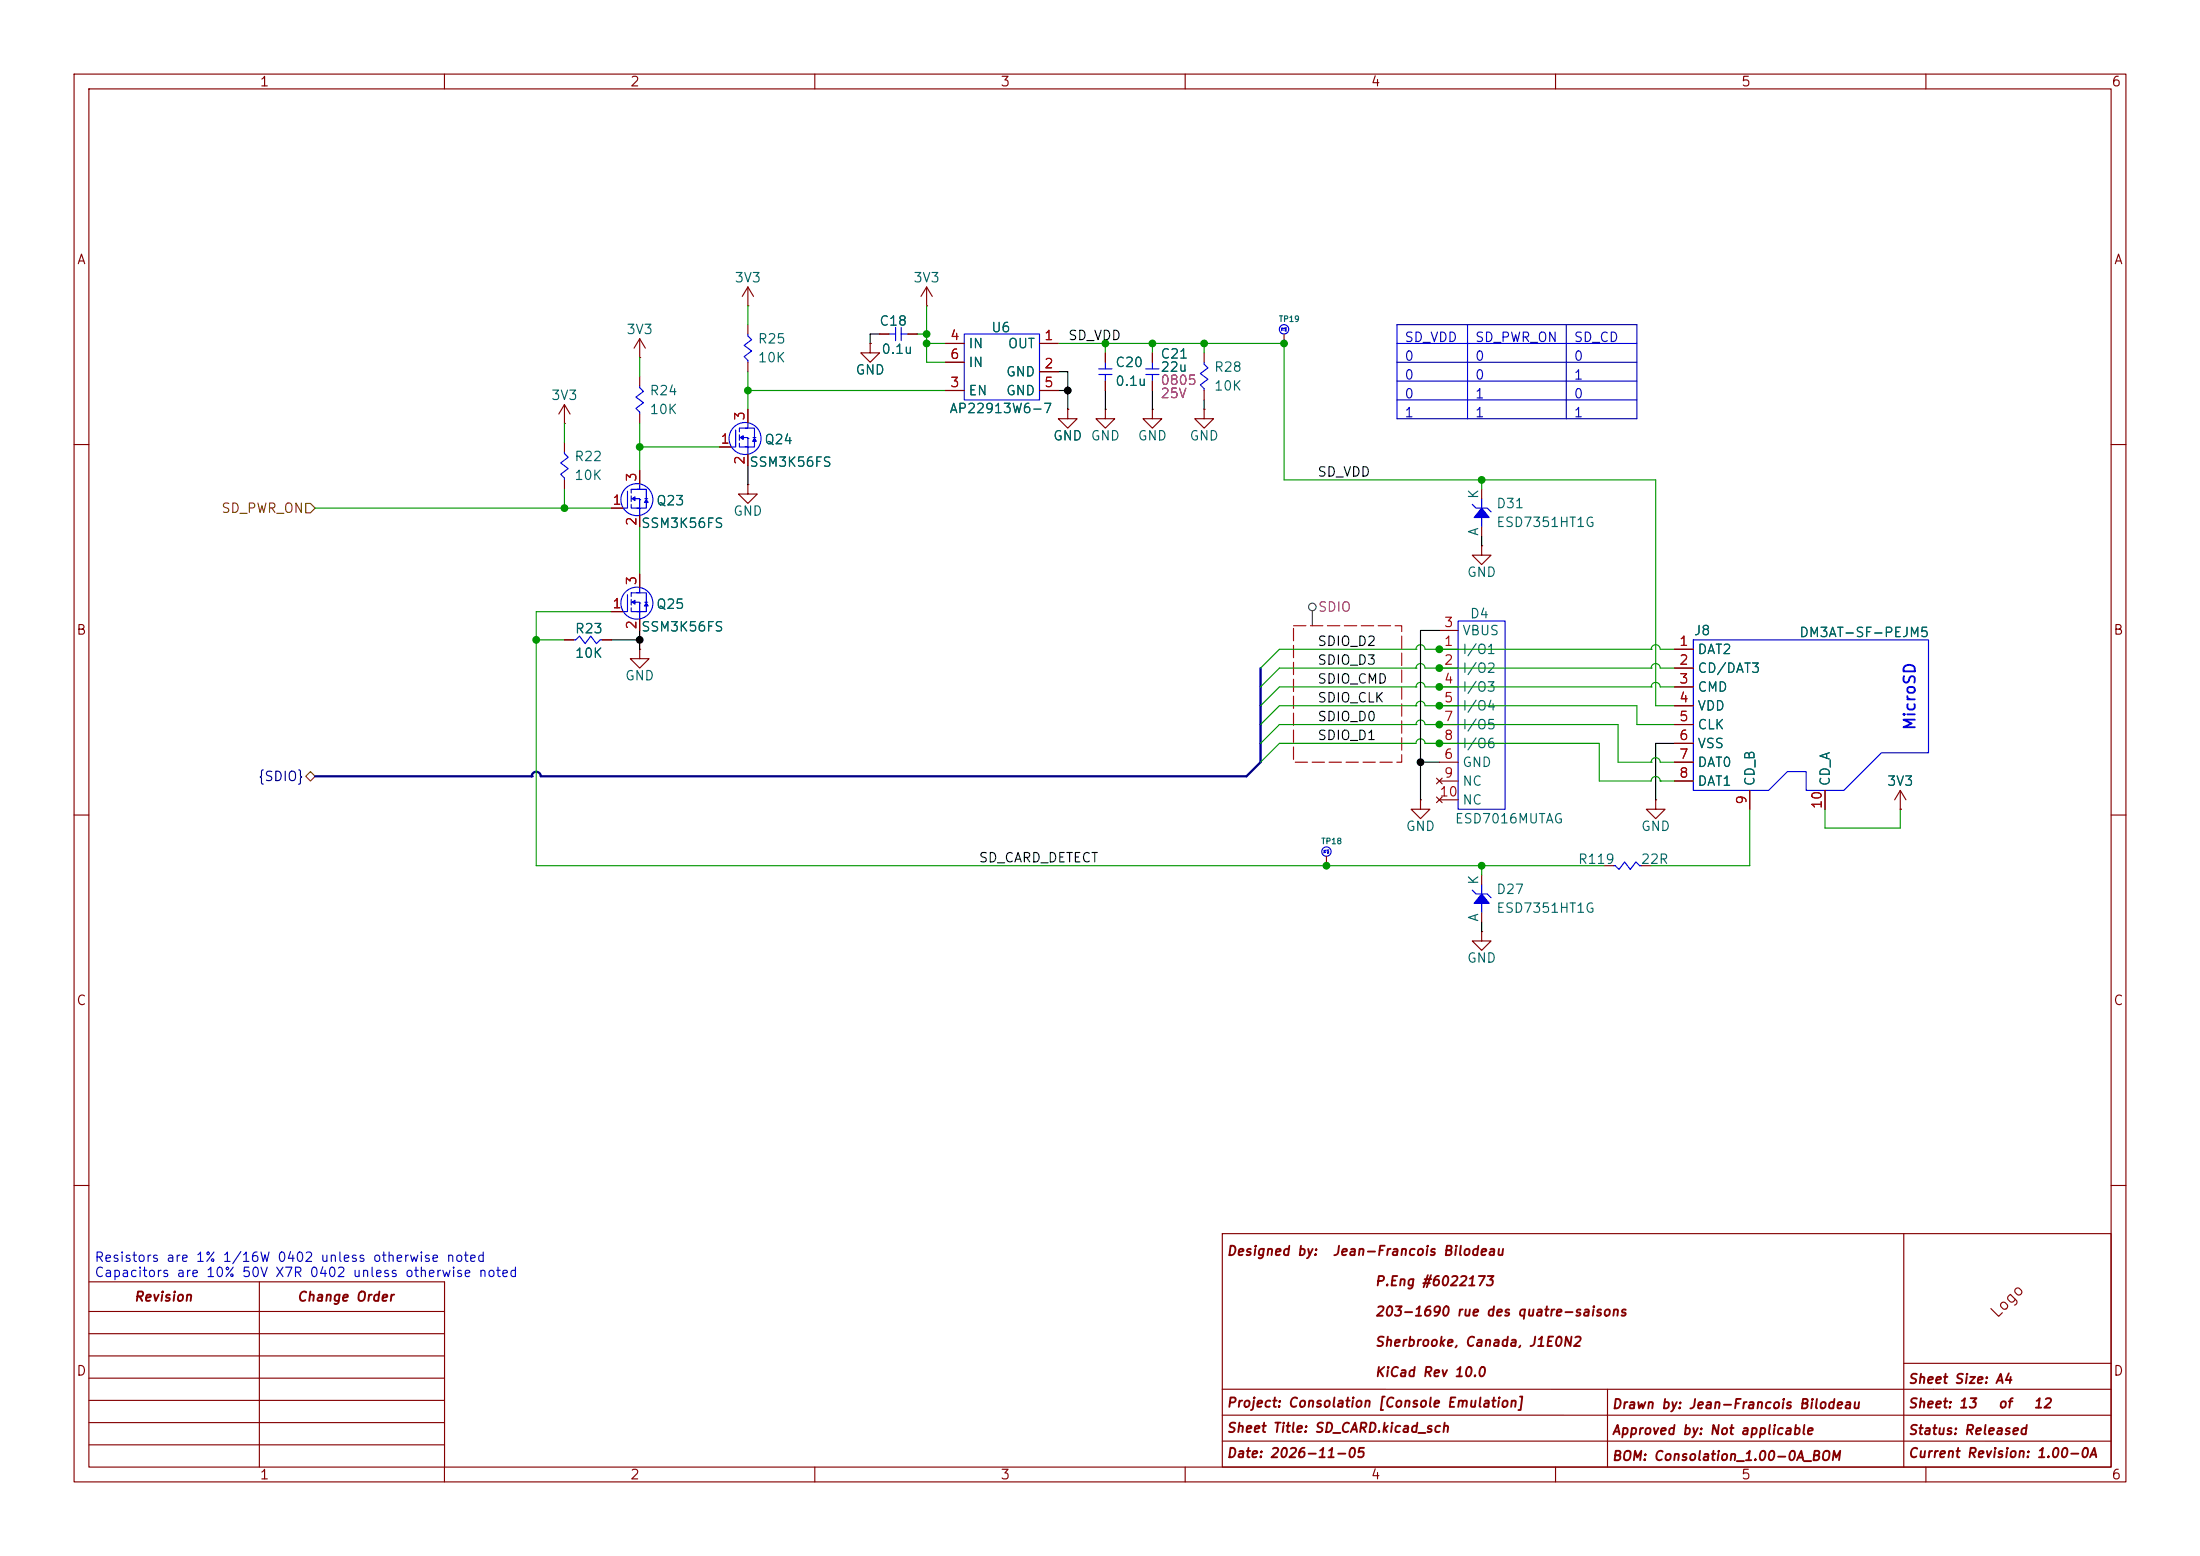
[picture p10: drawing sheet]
<svg xmlns="http://www.w3.org/2000/svg" width="297mm" height="210mm" viewBox="0 0 297 210" stroke-linecap="round" stroke-linejoin="round" font-family="sans-serif">
<g fill="none" stroke="#840000" stroke-width=".15">
<path d="M10 10h277v190h-277zM12 12h273v186h-273zM60 10v2M110 10v2M160 10v2M210 10v2M260 10v2M125.1 38.7l-.8 1.3M125.1 38.7l.8 1.3M125.1 38.7v2.6M76.2 59.7v1.3M125.1 41.3h.1"/>
<path d="M155.6 55.2v1.3h1.2l-1.2 1.3-1.3-1.3h1.3M155.6 55.2h.1M155.6 47.6v1.3M155.6 51.4v1.3M162.6 47.6v1.3M162.6 52.7v1.3M173.3 45.1v1.3M10 60h2M76.2 64.8v1.2M101 65.4v1.3h1.2l-1.2 1.2-1.3-1.2h1.3M101 65.4h.1M200 73.7v1.2h1.3l-1.3 1.3-1.2-1.3h1.2"/>
<path d="M200 73.7h.1M285 60h2M10 110h2M285 110h2M10 160h2M12 173h48v27M12 177h48M35 173v25M165 166.5h120v31.5h-120zM257 166.5v31.5M285 160h2M12 180h48"/>
<path d="M12 183h48M12 186h48M12 189h48M12 192h48M12 195h48M110 198v2M160 198v2M165 194.5h120M165 191h120M165 187.5h120M210 198v2M217 187.5v10.5"/>
<path d="M257 184h28M260 198v2"/>
</g>
<g fill="none" stroke="#00f" stroke-width=".15">
<path d="M154.7 50.5h1.8M154.7 49.8h1.8M155.6 48.9v.9M155.6 50.5v.9M162.6 48.9v.2l.5 .6-1 .7 1 .8-1 .7 .5 .6v.2M76.2 61v.2l.5 .5-1 .8 1 .7-1 .8 .5 .5v.3"/>
<circle cx="173.3" cy="44.4" r=".63"/>
</g>
<g fill="#00f">
<path d="M85.3 67.3l.4-.2v.5z"/>
<path d="M87.2 67.4l.3 .4h-.5z"/>
</g>
<g fill="none" stroke="#00f" stroke-width=".15">
<path d="M84.7 66.3v2.3h-.5M85.2 66.9v.8M85.2 68.1v.5M85.3 68.6h1.1v.9M85.3 67.3l.4-.2v.5zM85.6 67.3h.8v1.4M86 66h1.2v1.3M86.4 65.4v.6h-1.2v.5M86.4 67.4h.1M87.1 67.3h.3M87.2 67.7v.9h-1.2M87.2 67.4l.3 .4h-.5z"/>
<path d="M77.5 86.4h.2l.5-.5 .8 1 .8-1 .7 1 .5-.5h.3"/>
<circle cx="86" cy="67.4" r="2.16"/>
</g>
<path d="M82.5 68.6h1.6M86.4 63.5v1.8M86.4 69.6v1.5M76.2 86.4h1.3M81.3 86.4h1.2M86.4 87.6v1.3h1.2l-1.2 1.3-1.3-1.3h1.3M86.4 87.6h.1" fill="none" stroke="#840000" stroke-width=".15"/>
<g fill="#00f">
<path d="M85.3 81.3l.4-.3v.5z"/>
<path d="M87.2 81.4l.3 .4h-.5z"/>
</g>
<g fill="none" stroke="#00f" stroke-width=".15">
<path d="M86.4 52.1v.2l.5 .5-1 .8 1 .8-1 .7 .5 .5v.3M101 45.1v.2l.5 .5-1 .8 1 .8-1 .7 .5 .5v.3M120 45.1h.9M120.9 44.2v1.8M121.7 45.1h.9M121.7 44.2v1.8M130.2 45.1h10.1v8.9h-10.1zM148.3 50.5h1.8M148.3 49.8h1.8M149.2 48.9v.9M149.2 50.5v.9M86.4 79.4v.6h-1.2v.5"/>
<path d="M198.8 68.1l.5 .5h.7M200 68.6h.8l.5 .5M200 67.3v1.3M200 69.9v1.2M84.7 80.3v2.3h-.5M85.2 80.9v.8M85.2 82v.6M85.3 82.6h1.1v.8M85.3 81.3l.4-.3v.5zM85.6 81.3h.8v1.4M86 80h1.2v1.3M86.4 81.4h.1"/>
<path d="M87.1 81.3h.3M87.2 81.7v.9h-1.2M87.2 81.4l.3 .4h-.5zM196.8 83.8h6.4v25.4h-6.4zM228.6 86.4h31.7v15.2h-6.3l-5.1 5.1h-5.1v-2.6h-2.5l-2.5 2.6h-10.2zM200 119.4v1.3M217.8 116.8h.3l.5 .5 .7-1 .8 1 .8-1 .5 .5h.2M198.8 120.1l.5 .6h.7M200 120.7h.8l.5 .5M200 121.9v1.3"/>
<circle cx="86" cy="81.4" r="2.16"/>
<circle cx="179.1" cy="114.9" r=".63"/>
</g>
<g fill="none" stroke="#840000" stroke-width=".15">
<path d="M101 38.7v2.6M101 38.7l-.8 1.3M101 38.7l.7 1.3M76.2 57.2h.1M76.2 54.6l-.8 1.3M76.2 54.6l.8 1.3M76.2 54.6v2.6M86.4 48.3h.1M86.4 45.7v2.6M86.4 50.8v1.3M86.4 55.9v1.3M86.4 45.7l-.8 1.3"/>
<path d="M86.4 45.7l.7 1.3M101 41.3h.1M101 43.8v1.3M101 48.9v1.3M117.5 46.4v1.2h1.2l-1.2 1.3-1.3-1.3h1.3M117.5 46.4h.1M118.7 45.1h1.3M122.6 45.1h1.2M127.6 46.4h2.6M127.6 52.7h2.6M127.6 48.9h2.6M140.3 46.4h2.6"/>
<path d="M140.3 50.2h2.6M140.3 52.7h2.6M144.1 55.2v1.3h1.3l-1.3 1.3-1.2-1.3h1.2M144.1 55.2h.1M149.2 55.2v1.3h1.3l-1.3 1.3-1.2-1.3h1.2M149.2 55.2h.1M149.2 47.6v1.3M149.2 51.4v1.3M162.6 55.2v1.3h1.2l-1.2 1.3-1.3-1.3h1.3M162.6 55.2h.1M86.4 77.5v1.7M200 66v1.3"/>
<path d="M200 71.1v1.3M82.5 82.6h1.6M86.4 83.6v1.5M194.3 87.6h2.5M194.3 90.2h2.5M194.3 85.1h2.5M194.3 92.7h2.5M194.3 95.3h2.5M194.3 97.8h2.5M226.1 87.6h2.5M226.1 90.2h2.5M226.1 92.7h2.5"/>
<path d="M226.1 95.3h2.5M226.1 97.8h2.5M179.1 115.6v1.2M191.8 108v1.2h1.2l-1.2 1.3-1.3-1.3h1.3M191.8 108h.1M193.9 105l.8 .8M193.9 107.6l.8 .7M194.3 102.9h2.5M194.3 100.3h2.5M194.3 105.4h2.5M194.3 108h2.5M194.7 105l-.8 .8"/>
<path d="M194.7 107.6l-.8 .7M200 118.1v1.3M216.5 116.8h1.3M221.6 116.8h1.3M223.5 108v1.2h1.3l-1.3 1.3-1.3-1.3h1.3M223.5 108h.1M226.1 102.9h2.5M226.1 100.3h2.5M226.1 105.4h2.5M236.2 106.7v2.5M246.4 106.7v2.5M256.5 109.2h.1"/>
<path d="M256.5 106.7l-.7 1.3M256.5 106.7l.8 1.3M256.5 106.7v2.5M200 125.7v1.3h1.3l-1.3 1.3-1.2-1.3h1.2M200 125.7h.1M200 123.2v1.3"/>
</g>
<g fill="#00f" stroke="#00f" stroke-width=".15">
<path d="M200 68.6l1 1.3h-2z"/>
<path d="M200 120.7l1 1.2h-2z"/>
</g>
<g fill="#00f">
<path d="M99.9 59.1l.4-.3v.5z"/>
<path d="M101.9 59.2l.2 .4h-.5z"/>
</g>
<g fill="none" stroke="#00f" stroke-width=".15">
<path d="M99.3 58v2.3h-.5M99.8 58.7v.7M99.8 59.8v.5M99.9 59.1l.4-.3v.5zM100.2 59.1h.8v1.4M100.6 57.8h1.3v1.3M101 57.2v.6h-1.2v.5M101 59.2h.1M101.7 59.1h.3M101.9 59.4v.9h-1.3M101.9 59.2l.2 .4h-.5zM99.9 60.3h1.1v.9"/>
<circle cx="100.6" cy="59.2" r="2.16"/>
</g>
<path d="M101 55.2v1.8M97.2 60.3h1.5M101 61.3v1.6" fill="none" stroke="#840000" stroke-width=".15"/>
<g fill="none" stroke="#484848" stroke-width=".15">
<path d="M177.2 82.4v2.1"/>
<circle cx="177.2" cy="81.9" r=".51"/>
</g>
<path d="M174.6 84.5h14.6v18.4h-14.6v-18.4" fill="none" stroke="#f00" stroke-width=".15" stroke-dasharray="1.7 .6"/>
<path d="M41.3 67.9h.6l.6 .7-.6 .6h-.6zM41.3 104.8l.6-.7 .6 .7-.6 .6z" fill="none" stroke="#725600" stroke-width=".15"/>
<path d="M188.6 46.4h32.4M188.6 48.9h32.4M188.6 51.4h32.4M188.6 54h32.4M188.6 43.8h32.4v12.7h-32.4zM198.1 43.8v12.7M211.5 43.8v12.7" fill="none" stroke="#0000c2" stroke-width=".15"/>
<path d="M170.2 90.2v5.1M170.2 97.8v5.1l-1.9 1.9M42.5 104.8h29.3" fill="none" stroke="#000084" stroke-width=".3"/>
<circle cx="71.8" cy="104.8" r=".15" fill="#000084"/>
<path d="M170.2 95.3v2.5M71.8 104.8a.61 .61 0 0 1 .6-.6 .61 .61 0 0 1 .6 .6h95.3" fill="none" stroke="#000084" stroke-width=".3"/>
<g fill="none" stroke="#009600" stroke-width=".15">
<path d="M76.2 57.2v2.5M86.4 48.3v2.5M86.4 57.2v6.3M101 41.3v2.5M101 50.2v5M101 52.7h26.6M123.8 45.1h1.3M125.1 46.4h2.5M125.1 41.3v7.6h2.5M142.9 46.4h30.5v18.4h50.1v30.5h2.6M149.2 46.4v1.2M155.6 46.4v1.2"/>
<path d="M162.6 46.4v1.2M42.5 68.6h40M76.2 66v2.6M86.4 71.1v6.4M86.4 60.3h10.8M200 64.8v1.2M72.4 86.4h3.8M82.5 82.6h-10.1v34.2h144.1M191.2 95.3h.1M191.2 95.3a.61 .61 0 0 1 .6-.7 .61 .61 0 0 1 .6 .7h28.6v2.5h5.1M191.2 97.8h.1M191.2 97.8a.61 .61 0 0 1 .6-.6 .61 .61 0 0 1 .6 .6h26v5.1h4.5"/>
<path d="M191.2 92.7h.1M191.2 92.7a.61 .61 0 0 1 .6-.6 .61 .61 0 0 1 .6 .6h30.5M191.2 90.2h.1M191.2 90.2a.61 .61 0 0 1 .6-.6 .61 .61 0 0 1 .6 .6h30.5M191.2 87.6h.1M191.2 87.6a.61 .61 0 0 1 .6-.6 .61 .61 0 0 1 .6 .6h30.5M191.2 92.7h-18.5l-2.5 2.6M191.2 95.3h-18.5l-2.5 2.5M191.2 90.2h-18.5l-2.5 2.5M191.2 97.8h-18.5l-2.5 2.5M191.2 87.6h-18.5l-2.5 2.6M222.9 92.7h.1"/>
<path d="M222.9 92.7a.61 .61 0 0 1 .6-.6 .61 .61 0 0 1 .6 .6h2M222.9 90.2h.1M222.9 90.2a.61 .61 0 0 1 .6-.6 .61 .61 0 0 1 .6 .6h2M222.9 87.6h.1M222.9 87.6a.61 .61 0 0 1 .6-.6 .61 .61 0 0 1 .6 .6h2M192.4 100.3h.1M192.4 100.3a.61 .61 0 0 0-.6-.6 .61 .61 0 0 0-.6 .6h-18.5l-2.5 2.6M192.4 100.3h23.5v5.1h7a.61 .61 0 0 1 .6-.6 .61 .61 0 0 1 .6 .6M200 116.8v1.3M222.9 102.9h.1M222.9 102.9a.61 .61 0 0 1 .6-.6 .61 .61 0 0 1 .6 .6h2M224.1 105.4h.1"/>
<path d="M224.1 105.4h2M236.2 109.2v7.6h-13.3M246.4 109.2v2.6h10.1v-2.6"/>
</g>
<g fill="none" stroke="#000" stroke-width=".15">
<path d="M118.7 45.1h-1.2v1.3M142.9 50.2h1.2v5M142.9 52.7h1.2M149.2 52.7v2.5M155.6 52.7v2.5M162.6 54v1.2M101 62.9v2.5M200 72.4v1.3M82.5 86.4h3.9M86.4 85.1v2.5M194.3 85.1h-2.5v22.9M191.8 102.9h2.5"/>
<path d="M226.1 100.3h-2.6v7.7M200 124.5v1.2"/>
</g>
<g fill="none" stroke="#840000" stroke-width=".15">
<path d="M101 55.2v1.8M117.5 46.4h.1M118.7 45.1h1.3M122.6 45.1h1.2M127.6 46.4h2.6M127.6 52.7h2.6M127.6 48.9h2.6M140.3 46.4h2.6M140.3 50.2h2.6M140.3 52.7h2.6M144.1 55.2h.1M149.2 47.6v1.3"/>
<path d="M149.2 51.4v1.3M155.6 47.6v1.3M155.6 51.4v1.3M82.5 68.6h1.6M86.4 63.5v1.8M86.4 69.6v1.5M86.4 77.5v1.7M97.2 60.3h1.5M101 61.3v1.6M76.2 86.4h1.3M81.3 86.4h1.2M82.5 82.6h1.6"/>
<path d="M86.4 83.6v1.5M226.1 87.6h2.5M226.1 90.2h2.5M226.1 92.7h2.5M226.1 95.3h2.5M226.1 97.8h2.5M226.1 100.3h2.5M226.1 102.9h2.5M226.1 105.4h2.5M236.2 106.7v2.5M246.4 106.7v2.5M256.5 109.2h.1"/>
</g>
<g fill="#009600" stroke="#009600" stroke-width=".14">
<circle cx="72.4" cy="86.4" r=".46"/>
<circle cx="86.4" cy="60.3" r=".46"/>
<circle cx="76.2" cy="68.6" r=".46"/>
<circle cx="149.2" cy="46.4" r=".46"/>
<circle cx="155.6" cy="46.4" r=".46"/>
<circle cx="194.3" cy="92.7" r=".46"/>
<circle cx="194.3" cy="90.2" r=".46"/>
<circle cx="194.3" cy="87.6" r=".46"/>
<circle cx="173.3" cy="46.4" r=".46"/>
<circle cx="162.6" cy="46.4" r=".46"/>
<circle cx="194.3" cy="95.3" r=".46"/>
<circle cx="194.3" cy="97.8" r=".46"/>
<circle cx="200" cy="64.8" r=".46"/>
<circle cx="179.1" cy="116.8" r=".46"/>
<circle cx="194.3" cy="100.3" r=".46"/>
<circle cx="200" cy="116.8" r=".46"/>
<circle cx="101" cy="52.7" r=".46"/>
<circle cx="125.1" cy="45.1" r=".46"/>
<circle cx="125.1" cy="46.4" r=".46"/>
</g>
<g fill="#000" stroke="#000" stroke-width=".14">
<circle cx="144.1" cy="52.7" r=".46"/>
<circle cx="86.4" cy="86.4" r=".46"/>
<circle cx="191.8" cy="102.9" r=".46"/>
</g>
<text font-size="1.5" fill="#00f" x="259" y="98.7" transform="rotate(-90 259 98.7)">MicroSD</text>
<text font-size="1.5" fill="#840000" x="269.8" y="178.3" transform="rotate(-45 269.8 178.3)">Logo</text>
<g font-size="1.3" fill="#840000">
<text x="35" y="12">1</text>
<text x="85" y="12">2</text>
<text x="135" y="12">3</text>
<text x="185" y="12">4</text>
<text x="235" y="12">5</text>
<text x="285" y="12">6</text>
<text x="10.3" y="36">A</text>
<text x="285.3" y="36">A</text>
<text x="10.2" y="86">B</text>
<text x="285.2" y="86">B</text>
<text x="10.2" y="136">C</text>
<text x="285.2" y="136">C</text>
<text x="165.5" y="169.8">Designed by:</text>
<text x="179.8" y="169.8">Jean-Francois Bilodeau</text>
<text x="185.5" y="173.9">P.Eng #6022173</text>
<text x="18" y="176">Revision</text>
<text x="40" y="176">Change Order</text>
<text x="185.5" y="178">203-1690 rue des quatre-saisons</text>
<text x="10.2" y="186">D</text>
<text x="185.5" y="182.1">Sherbrooke, Canada, J1E0N2</text>
<text x="285.2" y="186">D</text>
<text x="165.5" y="190.3">Project: Consolation [Console Emulation]</text>
<text x="185.5" y="186.1">KiCad Rev 10.0</text>
<text x="217.5" y="190.5">Drawn by: Jean-Francois Bilodeau</text>
<text x="257.5" y="187.1">Sheet Size: A4</text>
<text x="257.5" y="190.4">Sheet: 13</text>
<text x="269.6" y="190.4">of</text>
<text x="274.4" y="190.4">12</text>
<text x="165.5" y="197.1">Date: 2026-11-05</text>
<text x="165.5" y="193.7">Sheet Title: SD_CARD.kicad_sch</text>
<text x="217.5" y="197.5">BOM: Consolation_1.00-0A_BOM</text>
<text x="217.5" y="194">Approved by: Not applicable</text>
<text x="257.5" y="197.1">Current Revision: 1.00-0A</text>
<text x="257.5" y="194">Status: Released</text>
<text x="35" y="200">1</text>
<text x="85" y="200">2</text>
<text x="135" y="200">3</text>
<text x="185" y="200">4</text>
<text x="235" y="200">5</text>
<text x="285" y="200">6</text>
</g>
<g font-size="1.3" fill="#006464">
<text x="99.1" y="38.4">3V3</text>
<text x="123.2" y="38.4">3V3</text>
<text x="84.5" y="45.4">3V3</text>
<text x="102.2" y="46.7">R25</text>
<text x="118.6" y="44.3">C18</text>
<text x="130.7" y="47.3">IN</text>
<text x="133.7" y="45.2">U6</text>
<text x="136" y="47.3">OUT</text>
<text x="87.6" y="53.7">R24</text>
<text x="102.2" y="49.2">10K</text>
<text x="115.4" y="50.9">GND</text>
<text x="118.9" y="48.1">0.1u</text>
<text x="130.7" y="53.7">EN</text>
<text x="130.7" y="49.9">IN</text>
<text x="135.7" y="51.1">GND</text>
<text x="135.7" y="53.7">GND</text>
<text x="150.5" y="49.9">C20</text>
<text x="150.5" y="52.4">0.1u</text>
<text x="156.6" y="48.7">C21</text>
<text x="156.6" y="50.5">22u</text>
<text x="163.8" y="50.5">R28</text>
<text x="163.8" y="53">10K</text>
<text x="74.3" y="54.3">3V3</text>
<text x="87.6" y="56.2">10K</text>
<text x="128.1" y="56.1">AP22913W6-7</text>
<text x="142.1" y="59.8">GND</text>
<text x="147.2" y="59.8">GND</text>
<text x="153.5" y="59.8">GND</text>
<text x="160.5" y="59.8">GND</text>
<text x="77.5" y="62.6">R22</text>
<text x="77.5" y="65.1">10K</text>
<text x="101.1" y="63.3">SSM3K56FS</text>
<text x="103.1" y="60.3">Q24</text>
<text x="86.5" y="71.6">SSM3K56FS</text>
<text x="88.5" y="68.5">Q23</text>
<text x="98.9" y="69.9">GND</text>
<text x="199.9" y="67.4" transform="rotate(-90 199.9 67.4)">K</text>
<text x="201.9" y="68.9">D31</text>
<text x="201.9" y="71.4">ESD7351HT1G</text>
<text x="199.9" y="72.4" transform="rotate(-90 199.9 72.4)">A</text>
<text x="88.5" y="82.5">Q25</text>
<text x="198" y="78.2">GND</text>
<text x="198.4" y="83.8">D4</text>
<text x="77.5" y="85.8">R23</text>
<text x="77.5" y="89.1">10K</text>
<text x="86.5" y="85.5">SSM3K56FS</text>
<text x="197.3" y="88.6">I/O1</text>
<text x="197.3" y="86.1">VBUS</text>
<text x="228.6" y="86.1">J8</text>
<text x="229.1" y="88.6">DAT2</text>
<text x="242.8" y="86.3">DM3AT-SF-PEJM5</text>
<text x="84.3" y="92.1">GND</text>
<text x="197.3" y="91.1">I/O2</text>
<text x="197.3" y="93.7">I/O3</text>
<text x="229.1" y="91.1">CD/DAT3</text>
<text x="229.1" y="93.7">CMD</text>
<text x="197.3" y="96.2">I/O4</text>
<text x="197.3" y="98.8">I/O5</text>
<text x="197.3" y="101.3">I/O6</text>
<text x="229.1" y="96.2">VDD</text>
<text x="229.1" y="98.8">CLK</text>
<text x="229.1" y="101.3">VSS</text>
<text x="197.3" y="103.8">GND</text>
<text x="197.3" y="106.4">NC</text>
<text x="229.1" y="103.8">DAT0</text>
<text x="229.1" y="106.4">DAT1</text>
<text x="237.2" y="106.2" transform="rotate(-90 237.2 106.2)">CD_B</text>
<text x="247.3" y="106.2" transform="rotate(-90 247.3 106.2)">CD_A</text>
<text x="254.7" y="106.4">3V3</text>
<text x="189.7" y="112.5">GND</text>
<text x="196.3" y="111.5">ESD7016MUTAG</text>
<text x="197.3" y="108.9">NC</text>
<text x="221.5" y="112.5">GND</text>
<text x="199.9" y="119.5" transform="rotate(-90 199.9 119.5)">K</text>
<text x="212.9" y="116.9">R119</text>
<text x="221.4" y="116.9">22R</text>
<text x="199.9" y="124.5" transform="rotate(-90 199.9 124.5)">A</text>
<text x="201.9" y="121">D27</text>
<text x="201.9" y="123.5">ESD7351HT1G</text>
<text x="198" y="130.2">GND</text>
</g>
<g font-size="1.3" fill="#a90000">
<text x="128.2" y="46.2">4</text>
<text x="140.9" y="46.2">1</text>
<text x="128.2" y="52.6">3</text>
<text x="128.2" y="48.8">6</text>
<text x="140.9" y="50">2</text>
<text x="140.9" y="52.6">5</text>
<text x="100.8" y="56.9" transform="rotate(-90 100.8 56.9)">3</text>
<text x="86.2" y="65.1" transform="rotate(-90 86.2 65.1)">3</text>
<text x="97.2" y="60.2">1</text>
<text x="100.8" y="62.8" transform="rotate(-90 100.8 62.8)">2</text>
<text x="82.6" y="68.4">1</text>
<text x="86.2" y="71.1" transform="rotate(-90 86.2 71.1)">2</text>
<text x="82.6" y="82.4">1</text>
<text x="86.2" y="79.1" transform="rotate(-90 86.2 79.1)">3</text>
<text x="86.2" y="85.1" transform="rotate(-90 86.2 85.1)">2</text>
<text x="194.8" y="87.5">1</text>
<text x="194.8" y="85">3</text>
<text x="226.6" y="87.5">1</text>
<text x="194.8" y="90">2</text>
<text x="194.8" y="92.6">4</text>
<text x="194.8" y="95.1">5</text>
<text x="226.6" y="90">2</text>
<text x="226.6" y="92.6">3</text>
<text x="226.6" y="95.1">4</text>
<text x="194.8" y="97.7">7</text>
<text x="194.8" y="100.2">8</text>
<text x="226.6" y="97.7">5</text>
<text x="226.6" y="100.2">6</text>
<text x="194.2" y="107.8">10</text>
<text x="194.8" y="102.7">6</text>
<text x="194.8" y="105.3">9</text>
<text x="226.6" y="102.7">7</text>
<text x="226.6" y="105.3">8</text>
<text x="236.1" y="108.7" transform="rotate(-90 236.1 108.7)">9</text>
<text x="246.2" y="109.3" transform="rotate(-90 246.2 109.3)">10</text>
</g>
<g font-size="1.3" fill="#0f0f0f">
<text x="144.1" y="46.2">SD_VDD</text>
<text x="177.8" y="64.6">SD_VDD</text>
<text x="177.8" y="87.5">SDIO_D2</text>
<text x="177.8" y="90">SDIO_D3</text>
<text x="177.8" y="95.1">SDIO_CLK</text>
<text x="177.8" y="92.6">SDIO_CMD</text>
<text x="177.8" y="97.7">SDIO_D0</text>
<text x="177.8" y="100.2">SDIO_D1</text>
<text x="132.1" y="116.7">SD_CARD_DETECT</text>
</g>
<g font-size="1.3" fill="#0000c2">
<text x="189.5" y="46.5">SD_VDD</text>
<text x="199" y="46.5">SD_PWR_ON</text>
<text x="212.4" y="46.5">SD_CD</text>
<text x="189.5" y="49">0</text>
<text x="189.5" y="51.6">0</text>
<text x="199" y="49">0</text>
<text x="199" y="51.6">0</text>
<text x="212.4" y="49">0</text>
<text x="212.4" y="51.6">1</text>
<text x="189.5" y="54.1">0</text>
<text x="189.5" y="56.6">1</text>
<text x="199" y="54.1">1</text>
<text x="199" y="56.6">1</text>
<text x="212.4" y="54.1">0</text>
<text x="212.4" y="56.6">1</text>
<text x="12.7" y="170.6">Resistors are 1% 1/16W 0402 unless otherwise noted</text>
<text x="12.7" y="172.7">Capacitors are 10% 50V X7R 0402 unless otherwise noted</text>
</g>
<g font-size="1.3" fill="#840084">
<text x="156.6" y="52.3">0805</text>
<text x="156.6" y="54">25V</text>
<text x="177.8" y="82.9">SDIO</text>
</g>
<text font-size="1.3" fill="#725600" x="29.8" y="69.5">SD_PWR_ON</text>
<text font-size="1.3" fill="#000084" x="34.7" y="105.7">{SDIO}</text>
<g font-size=".8" fill="#006464">
<text x="172.6" y="43.6">TP19</text>
<text x="178.3" y="114.1">TP18</text>
</g>
<g font-size=".3" fill="#00f">
<text x="173.3" y="44.7" transform="rotate(-90 173.3 44.7)">75</text>
<text x="173.7" y="44.8" transform="rotate(-90 173.7 44.8)">mil</text>
<text x="179.1" y="115.2" transform="rotate(-90 179.1 115.2)">75</text>
<text x="179.5" y="115.3" transform="rotate(-90 179.5 115.3)">mil</text>
</g>
</svg>
